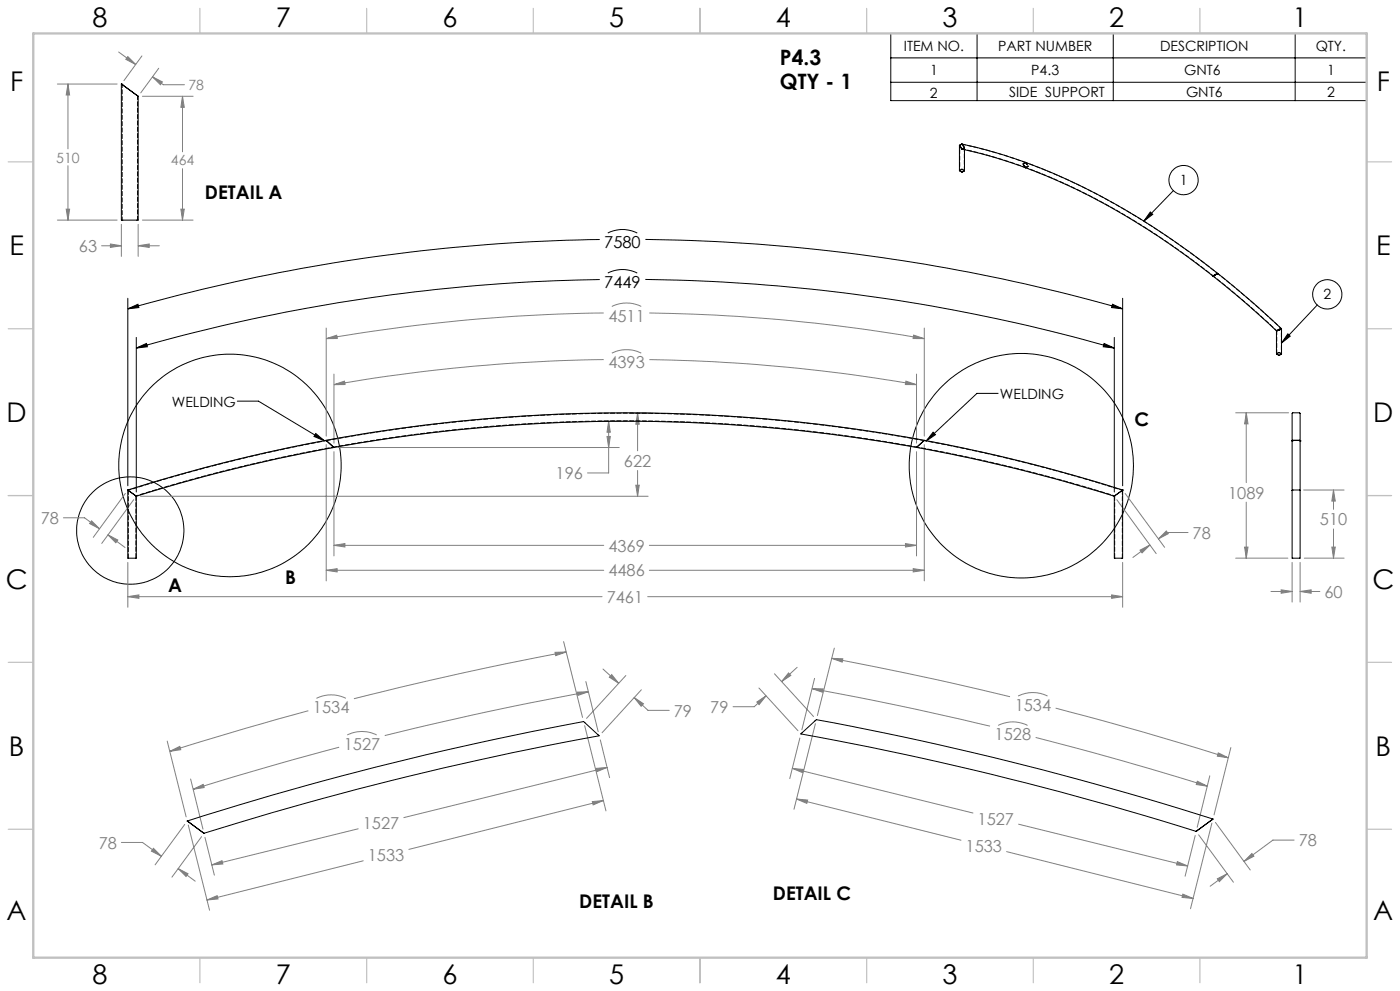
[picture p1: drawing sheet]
<svg xmlns="http://www.w3.org/2000/svg" width="420mm" height="297mm" viewBox="0 0 420 297" stroke-linecap="round" stroke-linejoin="round" font-family="sans-serif">
<g fill="none" stroke="#000" stroke-width=".3">
<path d="M267.2 10h142.8v20.2h-142.8zM267.2 17.4h142.8M293.1 10v20.2M334 10v20.2M388.5 10v20.2M267.2 24.7h142.8M352 57.1l-8.9 9.2M179.9 71.8a543.3 543.3 0 0 0-141.6 20.8M182.4 69.8a9.7 9.7 0 0 1 8.8 0M193.6 71.8a545.3 545.3 0 0 1 143.2 20.8M345.1 63.5l.7 .7-2.7 2.1zM38.3 92.6l3.1-1.4 .3 1z"/>
<path d="M38.3 89.4v56.2M179.9 83.8a533.6 533.6 0 0 0-139 20.5M182.4 81.8a9.7 9.7 0 0 1 8.8 0M193.6 83.7a536.1 536.1 0 0 1 140.7 20.6M333.8 91.2l3 1.4-3.3-.4zM336.8 89.4v56.2M395.2 91.4l-10.7 11.4M40.9 104.3l3-1.4 .3 1zM40.9 101.1v46.4M299.4 117.9h-6.3l-15.3 14.3M331.2 102.9l3.1 1.4-3.3-.4zM334.3 101.1v46.4"/>
<path d="M386.4 100l.7 .7-2.6 2.1zM71.2 120.2h6.3l19.8 11.9M94.7 129.9l2.6 2.2-3.1-1.3zM279.9 129.5l.7 .8-2.8 1.9z"/>
<circle cx="355.1" cy="54" r="4.4"/>
<circle cx="398.2" cy="88.2" r="4.4"/>
<circle cx="69" cy="139.5" r="33.3"/>
<circle cx="306.4" cy="139.6" r="33.6"/>
<circle cx="39.1" cy="159" r="16.1"/>
</g>
<path d="M38.3 146.9a492.7 492.7 0 0 1 298.5 0M40.9 148.7a490 490 0 0 1 293.4 0" fill="none" stroke="#c0c0c0" stroke-width=".3"/>
<g fill="none" stroke="#808080" stroke-width=".3">
<path d="M35.6 15.6l5.1 3.7M38.3 17l2.4 2.3-3-1.5zM42.6 16.8l-5.4 7.4M17.2 25.2h17.9M20.4 25.2l.5 3.3h-1zM20.4 25.2v19.4M42.7 28.9h15.2M45.8 23l3.2 2.4h6.4M45.8 23l2.9 1.5-.6 .9zM47.6 20.5l-5.4 7.3M54.8 28.9v16.6M54.8 28.9l.5 3.3h-1z"/>
<path d="M20.4 49.7v16.3M54.8 50.5v15.5M17.2 66h17.9M19.9 62.7h1l-.5 3.3zM30.5 73.7h5.9M33.1 73.1l3.3 .6-3.3 .5zM36.4 67.2v9.6M41.5 73.7l3.3-.6v1.1zM41.5 67.2v9.6M41.5 73.7h6.3M42.7 66h15.2M54.3 62.7h1l-.5 3.3z"/>
<path d="M97.9 98.3v32.4M181.1 93.8a517.9 517.9 0 0 0-83.2 7.7M183.6 91.9a9.7 9.7 0 0 1 8.8 0M194.8 93.8a518.7 518.7 0 0 1 82.5 7.7M277.3 98.3v32.4M97.9 101.5l3.1-1 .2 1zM100.2 115.3l3.1-1.1 .2 1zM100.2 112.1v20.7M181.1 107.8a504.4 504.4 0 0 0-80.9 7.5M183.6 105.8a10 10 0 0 1 8.8 0M194.8 107.8a516.4 516.4 0 0 1 80.2 7.5M271.8 114.2l3.2 1.1-3.4-.1z"/>
<path d="M274.1 100.4l3.2 1.1h-3.4zM275 112.1v20.7M97.9 133.2v40.9M100.2 135.4v31.2M101.4 134.1h84.4M179.4 126.3h6.9M182.1 130.8h1l-.5 3.3zM182.6 126.3l.5 3.2h-1zM182.6 126.3v15.4h-6.4M188.8 123.8h5.7M191.3 123.8l.5 3.3h-1.1zM191.3 123.8v11.3"/>
<path d="M275 135.4v31.2M277.3 133.2v40.9M370.7 123.7h15.9M373.9 123.7l.5 3.3h-1zM373.9 123.7v20.9M19 155.2h6.4l4.4 3.3M27.5 156.1l2.3 2.4-2.9-1.6zM37.6 147.9l-9.6 13.1M40.1 149.8l-9.6 13.1M42.2 148.7h152.3M190.7 145.4h1.1l-.5 3.3zM191.3 141v7.7"/>
<path d="M335 149.8l11.9 16.1M337.5 147.9l11.9 16.1M349.9 159.1l.6 .8-3 1.6zM356.4 159.6h-6.3l-2.6 1.9M373.9 150.5v16.8M391.1 146.9h12.1M400.1 146.9l.5 3.3h-1zM400.1 146.9v5.7M400.1 158.5v8.8M32.4 160.3l2.9 1.6-.6 .8zM32.4 160.3l5.1 3.8M38.3 178.8l3.4-.5v1z"/>
<path d="M38.3 168.6v13.4M38.3 178.8h142.3M97.9 170.9l3.2-.5v1zM97.9 170.9h83.2M100.2 163.4l3.3-.5v1zM100.2 163.4h80.9M194.3 178.8h142.5M194.8 163.4h80.2M194.8 170.9h82.5M271.6 162.9l3.4 .5-3.4 .5zM274 170.4l3.3 .5-3.3 .5zM333.5 178.3l3.3 .5-3.3 .5z"/>
<path d="M336.8 168.6v13.4M342 164.9l3-1.6-2.4 2.4zM345 163.3l-5.1 3.8M370.7 167.3h15.7M373.4 164h1l-.5 3.3zM381.3 177.3h6.3M384.4 176.8l3.2 .5-3.2 .5zM387.6 168.6v11.8M390 177.3l3.3-.5v1zM390 168.6v11.8M390 177.3h6M391.3 167.3h11.9"/>
<path d="M399.6 164h1l-.5 3.3zM166.5 195.5l3.4-.1-3.2 1.1zM169.1 192.3l5.7 22.7M169.9 195.4l-32 6.5-31.7 7.5M239.1 200l-4.6 4.3M249.5 197.3l3.3 .1-.1 1zM249.5 197.3l31.3 6.4 22.2 5.1M250.3 194.2l-5.1 20.3M92.5 213l-18.5 5.2-23.1 7M94.9 209.3a9.7 9.7 0 0 1 8.9 0M173.1 207.4l3.4-.1-3.1 1.1zM175.4 217.5l6.4 25.5"/>
<path d="M175.8 204.3l3.7 15M176.5 207.3l-30.6 6.1-30.5 7M180.9 200.5l4.7 4.3M183.5 202.2l2.1 2.6-2.8-1.9zM187.7 202.5l-11.7 12.8M190.3 209.1l2.7 1.8-.7 .8zM190.3 209.1l4.1 3.8h6.4M192.4 206.7l-11.8 12.9M227 210.4l2.8-1.8-2.1 2.6zM227.7 206.2l11.7 12.8M229.8 208.6l-3.5 3.2h-6.4M232.3 201.9l11.8 12.8"/>
<path d="M236.6 201.7l.6 .7-2.7 1.9zM243.6 206.4l3.3 .1-.2 1zM243.6 206.4l26.8 5.2 26.6 6M244.4 203.3l-3.8 15.4M244.6 216.9l-6.4 25.6M299.4 217.4a9.7 9.7 0 0 1 8.9 0M305.4 208.6a10 10 0 0 1 8.9 0M316.7 212.2l26 7.1 25.8 7.8M50.2 222.1l5.6 22.7M50.9 225.2l3-1.5 .3 1zM57.2 233.5l3.7 15M58 236.5l3-1.4 .2 .9z"/>
<path d="M101.7 223.9l-17.5 4.8-26.2 7.8M104.2 220.3a9.7 9.7 0 0 1 8.8 0M178.8 230.3l3.3-.3-3.1 1.3zM180.1 221.8l2.8 11.3M181 239.9l-58.3 14.7M182.1 230l-61 15M237.7 230.3l3.3 .3-.2 1zM237.7 230.3l54.2 13.4M238.9 239.5l3.4 .3-.3 1zM238.9 239.5l49.4 12.3M240 221.2l-3.1 12.2M310.7 221l25.8 7 25.7 7.6"/>
<path d="M359.2 234.1l3 1.5-3.3-.5zM362.9 232.5l-3.7 15.4M365.5 225.6l3 1.5-3.3-.5zM369.3 224l-5.1 20.2M36.4 252.5h6.4l5.6 4.1M46 254.2l2.4 2.4-3-1.5zM55.4 247.1l-8.9 12.1M56.5 247.3l6.4 25.5M60.5 250.8l-8.9 12.1M61.5 251l2.8 11.3M63.5 259.2l3.1-1.3 .3 1zM107.5 248.4l-44 10.8"/>
<path d="M109 258l-46.9 11.7M177.7 240.2l3.3-.3-3.1 1.3zM302 255.2l55.9 14.1M305.6 247l50.7 12.5M353.2 258.2l3.1 1.3-3.3-.3zM358.6 250.4l-3.1 12.2M359.6 250.2l10.4 14.2M363.6 246.7l-6.4 25.6M364.6 246.5l10.5 14.2M373.2 258.2l2.4-2.4 .6 .8zM388.2 251.8h-6.3l-8.7 6.4M53.4 260.3l3 1.6-.6 .8z"/>
<path d="M53.4 260.3l5.2 3.8M62.1 269.7l3.1-1.3 .2 1zM354.9 268l3 1.3-3.3-.3zM365.2 263.4l3-1.5-2.4 2.3zM368.2 261.9l-5.2 3.7"/>
</g>
<g fill="none" stroke="#c0c0c0" stroke-width=".35">
<path d="M60 2.5v7.5M110 2.5v7.5M160 2.5v7.5M210 2.5v7.5M260 2.5v7.5M310 2.5v7.5M360 2.5v7.5M2.5 48.5h7.5M410 48.5h7.5M2.5 98.5h7.5M410 98.5h7.5M2.5 148.5h7.5"/>
<path d="M410 148.5h7.5M2.5 198.5h7.5M410 198.5h7.5M2.5 248.5h7.5M410 248.5h7.5M60 287v7.5M110 287v7.5M160 287v7.5M210 287v7.5M260 287v7.5M310 287v7.5M360 287v7.5"/>
</g>
<path d="M10 10h400v277h-400z" fill="none" stroke="#c0c0c0" stroke-width=".7"/>
<g fill="#000">
<path d="M333.8 91.2l3 1.4-3.3-.4zM38.3 92.6l3.1-1.4 .3 1zM331.2 102.9l3.1 1.4-3.3-.4zM40.9 104.3l3-1.4 .3 1z"/>
<path d="M94.7 129.9l2.6 2.2-3.1-1.3zM279.9 129.5l.7 .8-2.8 1.9zM345.1 63.5l.7 .7-2.7 2.1zM386.4 100l.7 .7-2.6 2.1z"/>
</g>
<g fill="#808080">
<path d="M38.3 178.8l3.4-.5v1zM333.5 178.3l3.3 .5-3.3 .5zM27.5 156.1l2.3 2.4-2.9-1.6zM32.4 160.3l2.9 1.6-.6 .8zM342 164.9l3-1.6-2.4 2.4zM349.9 159.1l.6 .8-3 1.6zM274.1 100.4l3.2 1.1h-3.4zM97.9 101.5l3.1-1 .2 1zM271.8 114.2l3.2 1.1-3.4-.1zM100.2 115.3l3.1-1.1 .2 1zM100.2 163.4l3.3-.5v1zM271.6 162.9l3.4 .5-3.4 .5zM97.9 170.9l3.2-.5v1zM274 170.4l3.3 .5-3.3 .5zM182.1 130.8h1l-.5 3.3zM182.6 126.3l.5 3.2h-1zM191.3 123.8l.5 3.3h-1.1zM190.7 145.4h1.1l-.5 3.3zM384.4 176.8l3.2 .5-3.2 .5zM390 177.3l3.3-.5v1zM373.9 123.7l.5 3.3h-1zM373.4 164h1l-.5 3.3zM400.1 146.9l.5 3.3h-1zM399.6 164h1l-.5 3.3zM33.1 73.1l3.3 .6-3.3 .5zM41.5 73.7l3.3-.6v1.1zM46 254.2l2.4 2.4-3-1.5zM53.4 260.3l3 1.6-.6 .8zM183.5 202.2l2.1 2.6-2.8-1.9zM190.3 209.1l2.7 1.8-.7 .8zM63.5 259.2l3.1-1.3 .3 1zM178.8 230.3l3.3-.3-3.1 1.3zM62.1 269.7l3.1-1.3 .2 1zM177.7 240.2l3.3-.3-3.1 1.3zM166.5 195.5l3.4-.1-3.2 1.1zM50.9 225.2l3-1.5 .3 1zM173.1 207.4l3.4-.1-3.1 1.1zM58 236.5l3-1.4 .2 .9zM237.7 230.3l3.3 .3-.2 1zM353.2 258.2l3.1 1.3-3.3-.3zM238.9 239.5l3.4 .3-.3 1zM354.9 268l3 1.3-3.3-.3zM365.5 225.6l3 1.5-3.3-.5zM249.5 197.3l3.3 .1-.1 1zM359.2 234.1l3 1.5-3.3-.5zM243.6 206.4l3.3 .1-.2 1zM236.6 201.7l.6 .7-2.7 1.9zM227 210.4l2.8-1.8-2.1 2.6zM365.2 263.4l3-1.5-2.4 2.3zM373.2 258.2l2.4-2.4 .6 .8z"/>
<path d="M20.4 25.2l.5 3.3h-1zM19.9 62.7h1l-.5 3.3zM54.8 28.9l.5 3.3h-1zM54.3 62.7h1l-.5 3.3zM38.3 17l2.4 2.3-3-1.5zM45.8 23l2.9 1.5-.6 .9z"/>
</g>
<g fill="none" stroke="#000" stroke-width=".3">
<path d="M36.4 25.2l.4 .3M36.4 25.2h.1M36.4 25.2v40.8h5.1v-37.1M36.8 25.5l4.3 3.1M41.1 28.6l.4 .3M287.8 51.1l.1 .1M287.8 43.6v7.5M287.9 43.6v.1M287.9 43.7l.6 1M288.5 43.2h.1M288.5 43.2l-.6 .4M288.5 43.2l7.9 1.9 11.3 3.6"/>
<path d="M288.5 44.7h.1M288.6 44.7l8.8 2.2 10.3 3.4-.7-1.1M289.3 44.9v6.3l-.7 .4-.7-.4M307 49.2l.6 1 8 3.2 7.2 3.3 8 4.1 6.3 3.6 13.6 8.6 13.2 9.7M307.6 48.7l8.2 3.2 7.1 3.2 6.5 3.2 8 4.5 12.8 8 7.2 5.1 7.9 6M307.6 48.7l-.6 .5M307.6 48.7h.1M363.9 82.7l8.1 6.7 10.9 9.8M363.9 82.7h.1M364 82.7h.1M364 82.7h-.1M364.6 82.4l-.6 .3"/>
<path d="M364.7 82.4l-.8 .3M365.3 82h.1M365.3 82l-.7 .4M365.3 82l-.6 .4M365.3 82l12 9.9 7.2 6.6M382.9 99.2h.1M384.4 98.6l-1.4 .6M384.5 98.5l-.1 .1M384.5 98.5v7.6l-.7 .4-.9-.4v-6.9M97.9 132a491.6 491.6 0 0 1 179.4 0l-2.3 2a498.2 498.2 0 0 0-175 0zM98 132.1l-.1-.1a476.9 476.9 0 0 0-59.6 14.9M98 132.1l2.2 2a492.1 492.1 0 0 0-59.3 14.6"/>
<path d="M387.6 132.1v-8.2l.2-.2 2.2 .2v8.2M387.6 132.1v14.9M387.6 132.1h.1M389.8 132l.2 .1M389.8 132h-2l-.2 .1M390 132.1v14.9M390 132.1h.1M38.3 146.9l.3 .1M38.3 146.9v20.4h2.6v-18.6M38.6 147l2.1 1.6M40.7 148.6l.2 .1M334.5 148.6l-.2 .1"/>
<path d="M336.6 147l-2.1 1.6M336.8 146.9v20.4h-2.5v-18.6M336.8 146.9l-.2 .1M336.8 146.9h.1M336.8 146.9a497.2 497.2 0 0 0-59.5-14.9l-2.3 2.1a486.4 486.4 0 0 1 59.3 14.6M387.6 147v20.3h2.4v-20.3M387.8 146.9l-.2 .1M387.8 146.9h2M389.8 146.9l.2 .1M56.2 246.1l.4 .2M56.2 246.1a969.4 969.4 0 0 1 119-29.8l4.5 4.2a984.1 984.1 0 0 0-118.5 29.2M56.6 246.3l4.2 3.1"/>
<path d="M60.8 249.4l.4 .3M359.3 248.8l-.5 .4M363.5 245.8l-4.2 3M363.9 245.5a970.3 970.3 0 0 0-119.1-29.8l-4.6 4.2a976.7 976.7 0 0 1 118.6 29.3M363.9 245.5l-.4 .3"/>
</g>
<g fill="none" stroke="#000" stroke-width=".3" stroke-dasharray="1.3 .6">
<path d="M36.4 25.2h.1M287.9 51.1h.1M287.9 43.6h.1M287.9 51.1v.1M288.6 43.2h.1M288.6 44.6h.1M288.6 51.6h.1M288.6 50.8h.1M288.6 44.7h.1M288.7 43.2h-.1M288.7 50.7h-.2M288.7 44.6h-.1"/>
<path d="M288.7 44.7h-.1M289.3 44.3v-.1M289.3 51.2v-.1M289.3 44.2v.1M289.3 51.2v-7M289.4 51.2l-.1-.1M289.4 44.8v-.5M307 49.2v-.1M307.7 48.7h.1M307.7 48.7v.1M307.7 50.2h-.1M307.7 50.2h.1"/>
<path d="M307.7 50.3h.1M308.4 49.8h-.1M308.4 49.8h.1M308.4 49.8v.1M363.9 82.7h.1M364 82.7h.1M364.6 82.4v-.1M364.7 82.3h-.1M365.3 82h.1M365.3 81.9v.1M383 99.1h.1M383 99.1v6.9"/>
<path d="M383.6 98.8l.2-.1M383.7 98.7h.1M383.7 98.9h.1M383.8 98.7l-.2 .1M383.8 98.9h-.1M384.4 98.5h.1M384.5 98.5h-.1M383 106h.1M383 106v.1M383.7 106.5h.1M383.7 105.7h.1M383.8 105.6h-.2"/>
<path d="M384.4 106.1h.1M384.5 106.1l-.1-.1M277.2 132a492.6 492.6 0 0 0-179.2 0M38.5 146.9v20.4M336.8 146.9h.1M336.7 167.3v-20.4"/>
</g>
<path d="M36.6 25.3v40.7M364 82.7l.6-.3M364.6 82.3l-.6 .4M365.2 82l-.5 .3M365.3 82l-.6 .3M275.1 134a490.2 490.2 0 0 0-175 0" fill="none" stroke="#000" stroke-width=".3" stroke-dasharray="1.3 .6" stroke-dashoffset=".3"/>
<g fill="none" stroke="#000" stroke-width=".3" stroke-dasharray="1.3 .6" stroke-dashoffset=".4">
<path d="M287.9 51.2l.7 .4M287.9 43.6l.7-.4M288.5 50.7l-.6 .4M288.6 43.2l-.7 .4M288.6 50.8l-.7 .3M288.7 50.7l.6 .4M288.7 44.6l.6-.3M288.7 51.6l.6-.4M288.7 44.7l.6-.4M289.3 51.1l-.7-.3M289.3 44.3l-.6 .3M307 49.1l.7-.4"/>
<path d="M307.7 50.2l7.2 2.8 7.1 3.3 13.6 7.1 7.2 4.3 7.2 4.7 13.9 10.3M308.3 49.8l-.6 .4M308.4 49.8l-.7 .4M308.4 49.9l-.7 .4M363.9 82.7l9.7 8 9.4 8.4M364.6 82.3l-.7 .4M364.6 82.3l-.6 .4M364.6 82.3l.7-.3M383 99.1l.7-.4M383 99.1l.7-.2M383.6 98.8l-.6 .3M383.7 98.7l-.7 .4"/>
<path d="M383.7 98.9l-.7 .2M383.7 98.7l.7-.2M383.8 98.9l.6-.4M384.4 98.5l-.6 .4M384.4 98.5l-.7 .2M384.4 98.5l-9.5-8.6-9.6-7.9M384.4 98.5l-.6 .2M383 106.1l.7 .4M383.6 105.6l-.6 .4M383.7 105.7l-.7 .3M383.8 105.6l.6 .4M383.8 106.5l.6-.4"/>
<path d="M384.4 106.1l-.7-.4M97.9 132a492.7 492.7 0 0 0-59.4 14.9M336.7 146.9a492.6 492.6 0 0 0-59.5-14.9"/>
</g>
<g fill="none" stroke="#000" stroke-width=".3" stroke-dasharray="1.3 .6" stroke-dashoffset=".6">
<path d="M287.9 43.6l.7 1M288.6 44.6l-.7-1M288.6 43.2l.7 1M289.3 44.2l-.7-1M289.3 44.2l-.6-1M307.6 50.2l-.6-1M307.7 50.2l-.7-1M307.7 48.7l.7 1.1M307.7 48.8l.7 1M307.8 48.7l.6 1.1M365.3 82l-7.2-5.5-7.2-5.1-7.2-4.7-7.2-4.4-7.2-4-7.2-3.6-7.2-3.1-7.2-2.9M100.1 134a490.3 490.3 0 0 0-59.3 14.6"/>
<path d="M334.4 148.6a490.2 490.2 0 0 0-59.3-14.6"/>
</g>
<path d="M40.8 148.6v18.7M334.4 167.3v-18.7" fill="none" stroke="#000" stroke-width=".3" stroke-dasharray="1.3 .6" stroke-dashoffset="-.1"/>
<path d="M287.9 43.6v7.5M384.4 106.1v-7.6" fill="none" stroke="#000" stroke-width=".3" stroke-dasharray="1.3 .6" stroke-dashoffset=".7"/>
<path d="M288.6 44.6l9.5 2.5 9.6 3.1M307.7 48.7l-9.7-3.1-9.4-2.4" fill="none" stroke="#000" stroke-width=".3" stroke-dasharray="1.3 .6" stroke-dashoffset=".2"/>
<path d="M41.3 28.7v37.3" fill="none" stroke="#000" stroke-width=".3" stroke-dasharray="1.3 .6" stroke-dashoffset=".1"/>
<g font-size="8.1">
<text x="27.8" y="8">8</text>
<text x="82.8" y="8">7</text>
<text x="132.8" y="8">6</text>
<text x="182.8" y="8">5</text>
<text x="232.8" y="8">4</text>
<text x="282.8" y="8">3</text>
<text x="332.8" y="8">2</text>
<text x="387.8" y="8">1</text>
<text x="3" y="27.2">F</text>
<text x="413" y="27.2">F</text>
<text x="2.8" y="76.5">E</text>
<text x="412.8" y="76.5">E</text>
<text x="2" y="126.5">D</text>
<text x="412" y="126.5">D</text>
<text x="1.7" y="176.5">C</text>
<text x="411.7" y="176.5">C</text>
<text x="2.7" y="226.5">B</text>
<text x="412.7" y="226.5">B</text>
<text x="2" y="275.7">A</text>
<text x="412" y="275.7">A</text>
<text x="27.8" y="295">8</text>
<text x="82.8" y="295">7</text>
<text x="132.8" y="295">6</text>
<text x="182.8" y="295">5</text>
<text x="232.8" y="295">4</text>
<text x="282.8" y="295">3</text>
<text x="332.8" y="295">2</text>
<text x="387.8" y="295">1</text>
</g>
<g font-size="6.3">
<text x="234" y="19.4">P4.3</text>
<text x="234" y="26.8">QTY - 1</text>
</g>
<g font-size="5.6">
<text x="61.5" y="59.6">DETAIL A</text>
<text x="340.3" y="127.7">C</text>
<text x="50.4" y="177.4">A</text>
<text x="85.5" y="175.1">B</text>
<text x="231.9" y="269.9">DETAIL C</text>
<text x="173.8" y="272.2">DETAIL B</text>
</g>
<g font-size="4.9" fill="#808080">
<text x="23.7" y="75.5">63</text>
<text x="182.5" y="96.4">4511</text>
<text x="182.5" y="110.3">4393</text>
<text x="166.7" y="143.6">196</text>
<text x="187.2" y="139.9">622</text>
<text x="368.4" y="149.4">1089</text>
<text x="12.2" y="157">78</text>
<text x="357.8" y="161.5">78</text>
<text x="396" y="157.4">510</text>
<text x="182.5" y="165.3">4369</text>
<text x="182.5" y="172.8">4486</text>
<text x="397.3" y="179.1">60</text>
<text x="182" y="180.7">7461</text>
<text x="93.9" y="213.8">1534</text>
<text x="202.2" y="214.7">79</text>
<text x="213.1" y="213.7">79</text>
<text x="304.4" y="213.1">1534</text>
<text x="298.4" y="221.9">1528</text>
<text x="103.1" y="224.8">1527</text>
<text x="108.8" y="248.6">1527</text>
<text x="293.3" y="247.2">1527</text>
<text x="29.6" y="254.3">78</text>
<text x="289.7" y="255.4">1533</text>
<text x="389.6" y="253.6">78</text>
<text x="110.4" y="258.1">1533</text>
</g>
<g font-size="4.9">
<text x="181.3" y="74.3">7580</text>
<text x="181.3" y="86.3">7449</text>
</g>
<g font-size="4.2">
<text x="271.2" y="15.2">ITEM NO.</text>
<text x="299.4" y="15.2">PART NUMBER</text>
<text x="348" y="15.2">DESCRIPTION</text>
<text x="394.7" y="15.2">QTY.</text>
<text x="279" y="22.5">1</text>
<text x="309.4" y="22.5">P4.3</text>
<text x="355.2" y="22.5">GNT6</text>
<text x="398.1" y="22.5">1</text>
<text x="278.9" y="29.2">2</text>
<text x="302.7" y="28.9">SIDE SUPPORT</text>
<text x="355.8" y="28.9">GNT6</text>
<text x="398.1" y="28.9">2</text>
<text x="353.9" y="55.5">1</text>
<text x="397" y="89.8">2</text>
<text x="300" y="119.5">WELDING</text>
<text x="51.5" y="121.8">WELDING</text>
</g>
<g font-size="4.2" fill="#808080">
<text x="56.5" y="27">78</text>
<text x="16.9" y="48.7">510</text>
<text x="51.3" y="49.6">464</text>
</g>
</svg>
